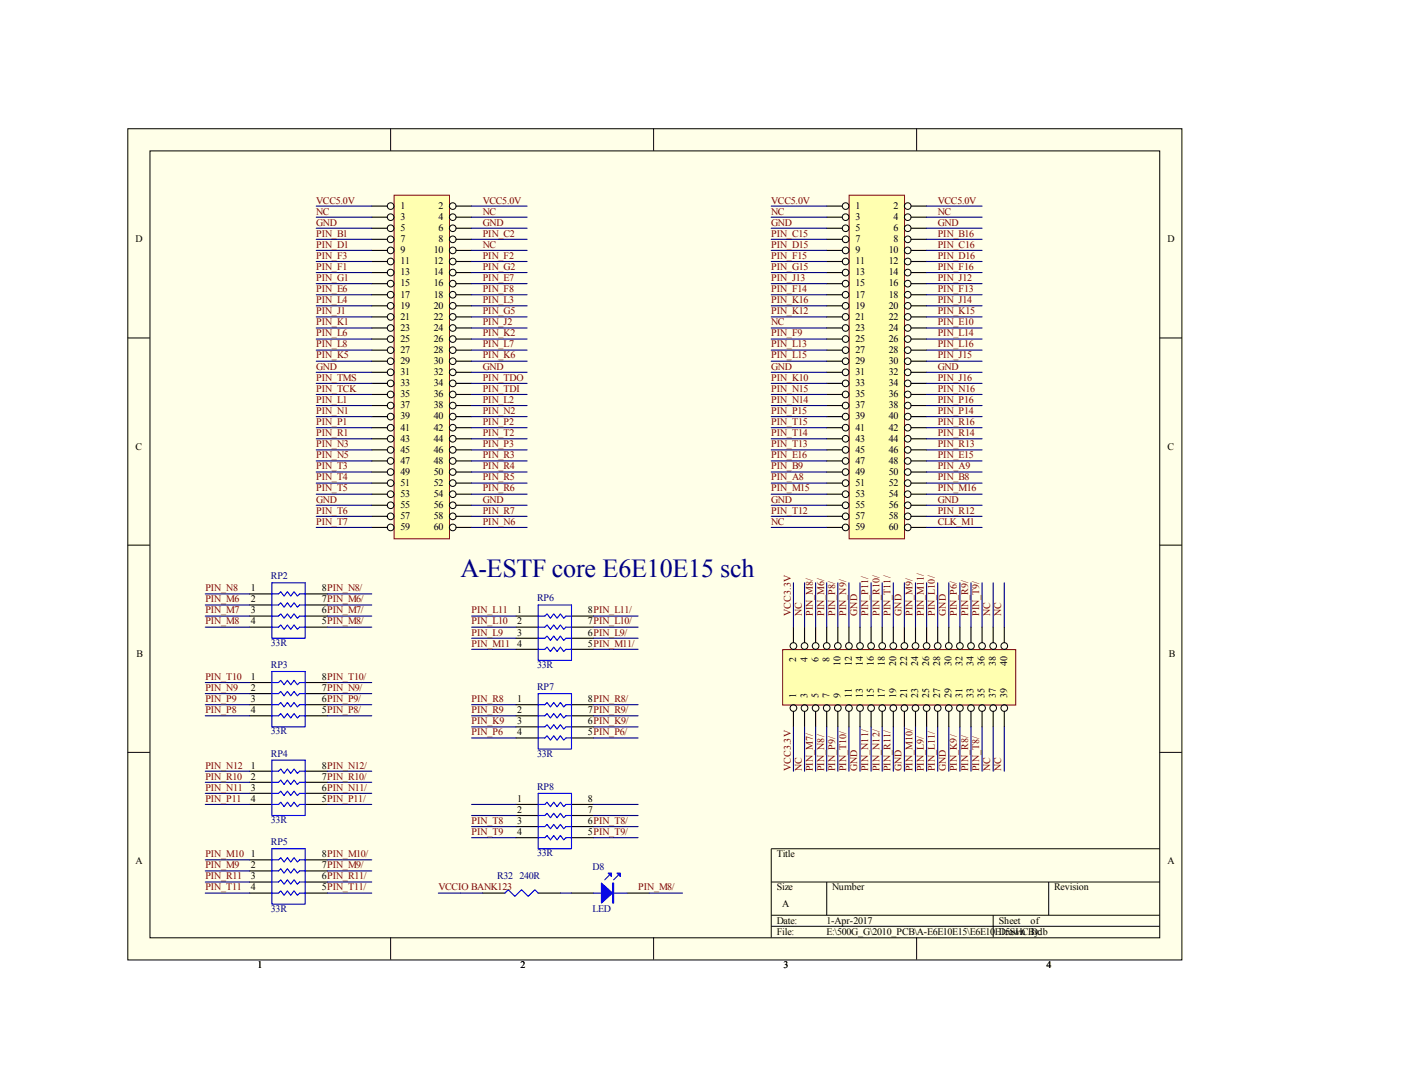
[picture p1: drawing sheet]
<svg xmlns="http://www.w3.org/2000/svg" width="279mm" height="216mm" viewBox="0 0 279 216" stroke-linecap="round" stroke-linejoin="round" font-family="sans-serif">
<path d="M25.4 25.6h209.5v165.1h-209.5z" fill="#ffffe8"/>
<g fill="none" stroke="#000" stroke-width=".2">
<path d="M25.4 25.6h209.5v165.1h-209.5zM29.8 30h200.7v156.3h-200.7zM77.6 25.5v4.4M129.9 25.5v4.4M182.1 25.5v4.4M25.4 67.1h4.4M230.4 67.1h4.5M25.4 108.3h4.4M230.4 108.3h4.5M25.4 149.4h4.4M230.4 149.4h4.5M153.3 175.2h77.1"/>
<path d="M164.3 175.2v6.6M208.4 175.2v6.6M230.4 168.6h-77.1v17.6M77.6 186.2v4.4M129.9 186.2v4.4M153.3 181.8h77.1M153.3 184h77.1M182.1 186.2v4.4M197.4 181.8v4.4"/>
</g>
<path d="M78.4 38.9h10.9v68.1h-10.9z" fill="#ffffb0"/>
<path d="M78.3 38.8h11v68.2h-11z" fill="none" stroke="#800000" stroke-width=".2"/>
<g fill="none" stroke="#000" stroke-width=".2">
<circle cx="77.6" cy="51.9" r=".66"/>
<circle cx="77.6" cy="58.5" r=".66"/>
<circle cx="77.6" cy="54.1" r=".66"/>
<circle cx="77.6" cy="56.3" r=".66"/>
<circle cx="77.6" cy="49.7" r=".66"/>
<circle cx="77.6" cy="45.3" r=".66"/>
<circle cx="77.6" cy="43.1" r=".66"/>
<circle cx="77.6" cy="47.5" r=".66"/>
<circle cx="77.6" cy="40.9" r=".66"/>
<circle cx="90" cy="58.5" r=".66"/>
<circle cx="90" cy="51.9" r=".66"/>
<circle cx="90" cy="54.1" r=".66"/>
<circle cx="90" cy="56.3" r=".66"/>
<circle cx="90" cy="49.7" r=".66"/>
<circle cx="90" cy="45.3" r=".66"/>
<circle cx="90" cy="43.1" r=".66"/>
<circle cx="90" cy="47.5" r=".66"/>
<circle cx="90" cy="40.9" r=".66"/>
<circle cx="77.6" cy="76.1" r=".66"/>
<circle cx="77.6" cy="60.7" r=".66"/>
<circle cx="77.6" cy="78.3" r=".66"/>
<circle cx="77.6" cy="73.9" r=".66"/>
<circle cx="77.6" cy="69.5" r=".66"/>
<circle cx="77.6" cy="62.9" r=".66"/>
<circle cx="77.6" cy="67.3" r=".66"/>
<circle cx="77.6" cy="71.7" r=".66"/>
<circle cx="77.6" cy="65.1" r=".66"/>
<circle cx="90" cy="76.1" r=".66"/>
<circle cx="90" cy="78.3" r=".66"/>
<circle cx="90" cy="60.7" r=".66"/>
<circle cx="90" cy="73.9" r=".66"/>
<circle cx="90" cy="69.5" r=".66"/>
<circle cx="90" cy="62.9" r=".66"/>
<circle cx="90" cy="67.3" r=".66"/>
<circle cx="90" cy="71.7" r=".66"/>
<circle cx="90" cy="65.1" r=".66"/>
<circle cx="77.6" cy="82.8" r=".66"/>
<circle cx="77.6" cy="96" r=".66"/>
<circle cx="77.6" cy="98.2" r=".66"/>
<circle cx="77.6" cy="80.5" r=".66"/>
<circle cx="77.6" cy="93.8" r=".66"/>
<circle cx="77.6" cy="87.2" r=".66"/>
<circle cx="77.6" cy="85" r=".66"/>
<circle cx="77.6" cy="91.6" r=".66"/>
<circle cx="77.6" cy="89.4" r=".66"/>
<circle cx="90" cy="82.8" r=".66"/>
<circle cx="90" cy="96" r=".66"/>
<circle cx="90" cy="98.2" r=".66"/>
<circle cx="90" cy="80.5" r=".66"/>
<circle cx="90" cy="93.8" r=".66"/>
<circle cx="90" cy="87.2" r=".66"/>
<circle cx="90" cy="85" r=".66"/>
<circle cx="90" cy="91.6" r=".66"/>
<circle cx="90" cy="89.4" r=".66"/>
<circle cx="77.6" cy="102.6" r=".66"/>
<circle cx="77.6" cy="100.4" r=".66"/>
<circle cx="77.6" cy="104.8" r=".66"/>
<circle cx="90" cy="102.6" r=".66"/>
<circle cx="90" cy="100.4" r=".66"/>
<circle cx="90" cy="104.8" r=".66"/>
</g>
<g fill="none" stroke="#000" stroke-width=".22">
<path d="M73.9 40.9h3.1M73.9 43.1h3.1M73.9 45.3h3.1M73.9 47.5h3.1M73.9 49.7h3.1M73.9 51.9h3.1M73.9 54.1h3.1M73.9 56.3h3.1M73.9 58.5h3.1M90.6 40.9h3.1M90.6 43.1h3.1M90.6 45.3h3.1"/>
<path d="M90.6 47.5h3.1M90.6 49.7h3.1M90.6 51.9h3.1M90.6 54.1h3.1M90.6 56.3h3.1M90.6 58.5h3.1M73.9 60.7h3.1M73.9 62.9h3.1M73.9 65.1h3.1M73.9 67.3h3.1M73.9 69.5h3.1M73.9 71.7h3.1"/>
<path d="M73.9 73.9h3.1M73.9 76.1h3.1M73.9 78.3h3.1M90.6 60.7h3.1M90.6 62.9h3.1M90.6 65.1h3.1M90.6 67.3h3.1M90.6 69.5h3.1M90.6 71.7h3.1M90.6 73.9h3.1M90.6 76.1h3.1M90.6 78.3h3.1"/>
<path d="M73.9 80.5h3.1M73.9 82.8h3.1M73.9 85h3.1M73.9 87.2h3.1M73.9 89.4h3.1M73.9 91.6h3.1M73.9 93.8h3.1M73.9 96h3.1M73.9 98.2h3.1M90.6 80.5h3.1M90.6 82.8h3.1M90.6 85h3.1"/>
<path d="M90.6 87.2h3.1M90.6 89.4h3.1M90.6 91.6h3.1M90.6 93.8h3.1M90.6 96h3.1M90.6 98.2h3.1M73.9 100.4h3.1M73.9 102.6h3.1M73.9 104.8h3.1M90.6 100.4h3.1M90.6 102.6h3.1M90.6 104.8h3.1"/>
</g>
<path d="M168.8 38.9h10.9v68.1h-10.9z" fill="#ffffb0"/>
<path d="M168.7 38.8h11v68.2h-11z" fill="none" stroke="#800000" stroke-width=".2"/>
<g fill="none" stroke="#000" stroke-width=".2">
<circle cx="168" cy="58.5" r=".66"/>
<circle cx="168" cy="54.1" r=".66"/>
<circle cx="168" cy="51.9" r=".66"/>
<circle cx="168" cy="56.3" r=".66"/>
<circle cx="168" cy="49.7" r=".66"/>
<circle cx="168" cy="45.3" r=".66"/>
<circle cx="168" cy="43.1" r=".66"/>
<circle cx="168" cy="40.9" r=".66"/>
<circle cx="168" cy="47.5" r=".66"/>
<circle cx="180.4" cy="51.9" r=".66"/>
<circle cx="180.4" cy="54.1" r=".66"/>
<circle cx="180.4" cy="58.5" r=".66"/>
<circle cx="180.4" cy="56.3" r=".66"/>
<circle cx="180.4" cy="49.7" r=".66"/>
<circle cx="180.4" cy="45.3" r=".66"/>
<circle cx="180.4" cy="43.1" r=".66"/>
<circle cx="180.4" cy="47.5" r=".66"/>
<circle cx="180.4" cy="40.9" r=".66"/>
<circle cx="168" cy="60.7" r=".66"/>
<circle cx="168" cy="78.3" r=".66"/>
<circle cx="168" cy="76.1" r=".66"/>
<circle cx="168" cy="73.9" r=".66"/>
<circle cx="168" cy="69.5" r=".66"/>
<circle cx="168" cy="62.9" r=".66"/>
<circle cx="168" cy="67.3" r=".66"/>
<circle cx="168" cy="71.7" r=".66"/>
<circle cx="168" cy="65.1" r=".66"/>
<circle cx="180.4" cy="76.1" r=".66"/>
<circle cx="180.4" cy="60.7" r=".66"/>
<circle cx="180.4" cy="78.3" r=".66"/>
<circle cx="180.4" cy="73.9" r=".66"/>
<circle cx="180.4" cy="69.5" r=".66"/>
<circle cx="180.4" cy="62.9" r=".66"/>
<circle cx="180.4" cy="67.3" r=".66"/>
<circle cx="180.4" cy="65.1" r=".66"/>
<circle cx="180.4" cy="71.7" r=".66"/>
<circle cx="168" cy="96" r=".66"/>
<circle cx="168" cy="82.8" r=".66"/>
<circle cx="168" cy="80.5" r=".66"/>
<circle cx="168" cy="98.2" r=".66"/>
<circle cx="168" cy="93.8" r=".66"/>
<circle cx="168" cy="87.2" r=".66"/>
<circle cx="168" cy="85" r=".66"/>
<circle cx="168" cy="91.6" r=".66"/>
<circle cx="168" cy="89.4" r=".66"/>
<circle cx="180.4" cy="96" r=".66"/>
<circle cx="180.4" cy="82.8" r=".66"/>
<circle cx="180.4" cy="80.5" r=".66"/>
<circle cx="180.4" cy="98.2" r=".66"/>
<circle cx="180.4" cy="93.8" r=".66"/>
<circle cx="180.4" cy="87.2" r=".66"/>
<circle cx="180.4" cy="85" r=".66"/>
<circle cx="180.4" cy="91.6" r=".66"/>
<circle cx="180.4" cy="89.4" r=".66"/>
<circle cx="168" cy="102.6" r=".66"/>
<circle cx="168" cy="100.4" r=".66"/>
<circle cx="168" cy="104.8" r=".66"/>
<circle cx="180.4" cy="102.6" r=".66"/>
<circle cx="180.4" cy="100.4" r=".66"/>
<circle cx="180.4" cy="104.8" r=".66"/>
</g>
<g fill="none" stroke="#000" stroke-width=".22">
<path d="M164.3 40.9h3.1M164.3 43.1h3.1M164.3 45.3h3.1M164.3 47.5h3.1M164.3 49.7h3.1M164.3 51.9h3.1M164.3 54.1h3.1M164.3 56.3h3.1M164.3 58.5h3.1M181 40.9h3.1M181 43.1h3.1M181 45.3h3.1"/>
<path d="M181 47.5h3.1M181 49.7h3.1M181 51.9h3.1M181 54.1h3.1M181 56.3h3.1M181 58.5h3.1M164.3 60.7h3.1M164.3 62.9h3.1M164.3 65.1h3.1M164.3 67.3h3.1M164.3 69.5h3.1M164.3 71.7h3.1"/>
<path d="M164.3 73.9h3.1M164.3 76.1h3.1M164.3 78.3h3.1M181 60.7h3.1M181 62.9h3.1M181 65.1h3.1M181 67.3h3.1M181 69.5h3.1M181 71.7h3.1M181 73.9h3.1M181 76.1h3.1M181 78.3h3.1"/>
<path d="M164.3 80.5h3.1M164.3 82.8h3.1M164.3 85h3.1M164.3 87.2h3.1M164.3 89.4h3.1M164.3 91.6h3.1M164.3 93.8h3.1M164.3 96h3.1M164.3 98.2h3.1M181 80.5h3.1M181 82.8h3.1M181 85h3.1"/>
<path d="M181 87.2h3.1M181 89.4h3.1M181 91.6h3.1M181 93.8h3.1M181 96h3.1M181 98.2h3.1M164.3 100.4h3.1M164.3 102.6h3.1M164.3 104.8h3.1M181 100.4h3.1M181 102.6h3.1M181 104.8h3.1"/>
</g>
<path d="M155.6 129.1h46.2v10.9h-46.2z" fill="#ffffb0"/>
<path d="M155.5 129h46.3v11h-46.3z" fill="none" stroke="#800000" stroke-width=".2"/>
<g fill="none" stroke="#000" stroke-width=".2">
<circle cx="157.7" cy="128.3" r=".66"/>
<circle cx="159.9" cy="128.3" r=".66"/>
<circle cx="162.1" cy="128.3" r=".66"/>
<circle cx="164.3" cy="128.3" r=".66"/>
<circle cx="166.5" cy="128.3" r=".66"/>
<circle cx="168.7" cy="128.3" r=".66"/>
<circle cx="170.9" cy="128.3" r=".66"/>
<circle cx="173.1" cy="128.3" r=".66"/>
<circle cx="175.3" cy="128.3" r=".66"/>
<circle cx="177.5" cy="128.3" r=".66"/>
<circle cx="179.7" cy="128.3" r=".66"/>
<circle cx="181.9" cy="128.3" r=".66"/>
<circle cx="184.1" cy="128.3" r=".66"/>
<circle cx="186.3" cy="128.3" r=".66"/>
<circle cx="188.5" cy="128.3" r=".66"/>
<circle cx="190.7" cy="128.3" r=".66"/>
<circle cx="193" cy="128.3" r=".66"/>
<circle cx="195.2" cy="128.3" r=".66"/>
<circle cx="197.4" cy="128.3" r=".66"/>
<circle cx="199.6" cy="128.3" r=".66"/>
<circle cx="157.7" cy="140.6" r=".66"/>
<circle cx="159.9" cy="140.6" r=".66"/>
<circle cx="162.1" cy="140.6" r=".66"/>
<circle cx="164.3" cy="140.6" r=".66"/>
<circle cx="166.5" cy="140.6" r=".66"/>
<circle cx="168.7" cy="140.6" r=".66"/>
<circle cx="170.9" cy="140.6" r=".66"/>
<circle cx="173.1" cy="140.6" r=".66"/>
<circle cx="175.3" cy="140.6" r=".66"/>
<circle cx="177.5" cy="140.6" r=".66"/>
<circle cx="179.7" cy="140.6" r=".66"/>
<circle cx="181.9" cy="140.6" r=".66"/>
<circle cx="184.1" cy="140.6" r=".66"/>
<circle cx="186.3" cy="140.6" r=".66"/>
<circle cx="188.5" cy="140.6" r=".66"/>
<circle cx="190.7" cy="140.6" r=".66"/>
<circle cx="193" cy="140.6" r=".66"/>
<circle cx="195.2" cy="140.6" r=".66"/>
<circle cx="197.4" cy="140.6" r=".66"/>
<circle cx="199.6" cy="140.6" r=".66"/>
</g>
<g fill="none" stroke="#000" stroke-width=".22">
<path d="M49.6 118h4.4M60.6 118h4.5M49.6 120.2h4.4M49.6 122.4h4.4M49.6 124.6h4.4M49.6 135.6h4.4M49.6 137.8h4.4M49.6 140h4.4M60.6 120.2h4.5M60.6 122.4h4.5M60.6 124.6h4.5M60.6 135.6h4.5"/>
<path d="M60.6 137.8h4.5M60.6 140h4.5M102.5 122.4h4.4M102.5 124.6h4.4M102.5 140h4.4M102.5 126.8h4.4M102.5 129h4.4M113.6 122.4h4.4M113.6 124.6h4.4M113.6 140h4.4M113.6 126.8h4.4M113.6 129h4.4"/>
<path d="M157.7 124.6v3M159.9 124.6v3M162.1 124.6v3M164.3 124.6v3M166.5 124.6v3M168.7 124.6v3M170.9 124.6v3M173.1 124.6v3M175.3 124.6v3M177.5 124.6v3M179.7 124.6v3M181.9 124.6v3"/>
<path d="M184.1 124.6v3M186.3 124.6v3M188.5 124.6v3M190.7 124.6v3M193 124.6v3M195.2 124.6v3M197.4 124.6v3M199.6 124.6v3M49.6 142.2h4.4M49.6 153.2h4.4M49.6 155.4h4.4M49.6 157.6h4.4"/>
<path d="M49.6 159.8h4.4M60.6 142.2h4.5M60.6 153.2h4.5M60.6 155.4h4.5M60.6 157.6h4.5M60.6 159.8h4.5M102.5 142.2h4.4M102.5 159.8h4.4M102.5 144.4h4.4M102.5 146.6h4.4M113.6 142.2h4.4M113.6 159.8h4.4"/>
<path d="M113.6 144.4h4.4M113.6 146.6h4.4M157.7 141.3v3.1M159.9 141.3v3.1M162.1 141.3v3.1M164.3 141.3v3.1M166.5 141.3v3.1M168.7 141.3v3.1M170.9 141.3v3.1M173.1 141.3v3.1M175.3 141.3v3.1M177.5 141.3v3.1"/>
<path d="M179.7 141.3v3.1M181.9 141.3v3.1M184.1 141.3v3.1M186.3 141.3v3.1M188.5 141.3v3.1M190.7 141.3v3.1M193 141.3v3.1M195.2 141.3v3.1M197.4 141.3v3.1M199.6 141.3v3.1M49.6 170.8h4.4M49.6 173h4.4"/>
<path d="M49.6 175.2h4.4M49.6 177.4h4.4M60.6 170.8h4.5M60.6 173h4.5M60.6 175.2h4.5M60.6 177.4h4.5M95.9 177.4h4.4M102.5 162h4.4M102.5 164.2h4.4M102.5 166.4h4.4M106.9 177.4h4.5M113.6 177.4h4.4"/>
<path d="M113.6 162h4.4M113.6 164.2h4.4M113.6 166.4h4.4M124.6 177.4h4.4"/>
</g>
<g fill="none" stroke="#000080" stroke-width=".22">
<path d="M62.8 40.9h11.1M62.8 43.1h11.1M62.8 45.3h11.1M62.8 47.5h11.1M62.8 49.7h11.1M62.8 51.9h11.1M62.8 54.1h11.1M62.8 56.3h11.1M62.8 58.5h11.1M93.7 40.9h11M93.7 43.1h11M93.7 45.3h11"/>
<path d="M93.7 47.5h11M93.7 49.7h11M93.7 51.9h11M93.7 54.1h11M93.7 56.3h11M93.7 58.5h11M153.3 40.9h11M153.3 43.1h11M153.3 45.3h11M153.3 47.5h11M153.3 49.7h11M153.3 51.9h11"/>
<path d="M153.3 54.1h11M153.3 56.3h11M153.3 58.5h11M184.1 40.9h11.1M184.1 43.1h11.1M184.1 45.3h11.1M184.1 47.5h11.1M184.1 49.7h11.1M184.1 51.9h11.1M184.1 54.1h11.1M184.1 56.3h11.1M184.1 58.5h11.1"/>
<path d="M62.8 60.7h11.1M62.8 62.9h11.1M62.8 65.1h11.1M62.8 67.3h11.1M62.8 69.5h11.1M62.8 71.7h11.1M62.8 73.9h11.1M62.8 76.1h11.1M62.8 78.3h11.1M93.7 60.7h11M93.7 62.9h11M93.7 65.1h11"/>
<path d="M93.7 67.3h11M93.7 69.5h11M93.7 71.7h11M93.7 73.9h11M93.7 76.1h11M93.7 78.3h11M153.3 60.7h11M153.3 62.9h11M153.3 65.1h11M153.3 67.3h11M153.3 69.5h11M153.3 71.7h11"/>
<path d="M153.3 73.9h11M153.3 76.1h11M153.3 78.3h11M184.1 60.7h11.1M184.1 62.9h11.1M184.1 65.1h11.1M184.1 67.3h11.1M184.1 69.5h11.1M184.1 71.7h11.1M184.1 73.9h11.1M184.1 76.1h11.1M184.1 78.3h11.1"/>
<path d="M62.8 80.5h11.1M62.8 82.8h11.1M62.8 85h11.1M62.8 87.2h11.1M62.8 89.4h11.1M62.8 91.6h11.1M62.8 93.8h11.1M62.8 96h11.1M62.8 98.2h11.1M93.7 80.5h11M93.7 82.8h11M93.7 85h11"/>
<path d="M93.7 87.2h11M93.7 89.4h11M93.7 91.6h11M93.7 93.8h11M93.7 96h11M93.7 98.2h11M153.3 80.5h11M153.3 82.8h11M153.3 85h11M153.3 87.2h11M153.3 89.4h11M153.3 91.6h11"/>
<path d="M153.3 93.8h11M153.3 96h11M153.3 98.2h11M184.1 80.5h11.1M184.1 82.8h11.1M184.1 85h11.1M184.1 87.2h11.1M184.1 89.4h11.1M184.1 91.6h11.1M184.1 93.8h11.1M184.1 96h11.1M184.1 98.2h11.1"/>
<path d="M40.8 118h8.8M62.8 100.4h11.1M62.8 102.6h11.1M62.8 104.8h11.1M65.1 118h8.8M93.7 100.4h11M93.7 102.6h11M93.7 104.8h11M153.3 100.4h11M153.3 102.6h11M153.3 104.8h11M157.7 115.8v8.8"/>
<path d="M159.9 115.8v8.8M162.1 115.8v8.8M164.3 115.8v8.8M166.5 115.8v8.8M168.7 115.8v8.8M170.9 115.8v8.8M173.1 115.8v8.8M175.3 115.8v8.8M177.5 115.8v8.8M179.7 115.8v8.8M181.9 115.8v8.8M184.1 100.4h11.1"/>
<path d="M184.1 102.6h11.1M184.1 104.8h11.1M184.1 115.8v8.8M186.3 115.8v8.8M188.5 115.8v8.8M190.7 115.8v8.8M193 115.8v8.8M195.2 115.8v8.8M197.4 115.8v8.8M199.6 115.8v8.8M40.8 120.2h8.8M40.8 122.4h8.8"/>
<path d="M40.8 124.6h8.8M40.8 140h8.8M40.8 135.6h8.8M40.8 137.8h8.8M65.1 120.2h8.8M65.1 122.4h8.8M65.1 124.6h8.8M65.1 140h8.8M65.1 135.6h8.8M65.1 137.8h8.8M93.7 122.4h8.8M93.7 124.6h8.8"/>
<path d="M93.7 140h8.8M93.7 126.8h8.8M93.7 129h8.8M118 122.4h8.8M118 124.6h8.8M118 140h8.8M118 126.8h8.8M118 129h8.8M40.8 153.2h8.8M40.8 155.4h8.8M40.8 157.6h8.8M40.8 159.8h8.8"/>
<path d="M40.8 142.2h8.8M65.1 153.2h8.8M65.1 155.4h8.8M65.1 157.6h8.8M65.1 159.8h8.8M65.1 142.2h8.8M93.7 159.8h8.8M93.7 142.2h8.8M93.7 144.4h8.8M93.7 146.6h8.8M118 159.8h8.8M118 142.2h8.8"/>
<path d="M118 144.4h8.8M118 146.6h8.8M157.7 144.4v8.8M159.9 144.4v8.8M162.1 144.4v8.8M164.3 144.4v8.8M166.5 144.4v8.8M168.7 144.4v8.8M170.9 144.4v8.8M173.1 144.4v8.8M175.3 144.4v8.8M177.5 144.4v8.8"/>
<path d="M179.7 144.4v8.8M181.9 144.4v8.8M184.1 144.4v8.8M186.3 144.4v8.8M188.5 144.4v8.8M190.7 144.4v8.8M193 144.4v8.8M195.2 144.4v8.8M197.4 144.4v8.8M199.6 144.4v8.8M40.8 170.8h8.8M40.8 173h8.8"/>
<path d="M40.8 175.2h8.8M40.8 177.4h8.8M65.1 170.8h8.8M65.1 173h8.8M65.1 175.2h8.8M65.1 177.4h8.8M87.1 177.4h8.8M93.7 162h8.8M93.7 164.2h8.8M93.7 166.4h8.8M111.4 177.4h2.2M118 162h8.8"/>
<path d="M118 164.2h8.8M118 166.4h8.8M129 177.4h6.6"/>
</g>
<g fill="none" stroke="#00f" stroke-width=".22">
<path d="M54 118h1.4l.4-.5 .7 .9 .6-.9 .7 .9 .6-.9 .7 .9 .4-.4h1.1M54 115.8h6.6v11h-6.6zM54 120.2h1.4l.4-.5 .7 .9 .6-.9 .7 .9 .6-.9 .7 .9 .4-.4h1.1M54 122.4h1.4l.4-.5 .7 .9 .6-.9 .7 .9 .6-.9 .7 .9 .4-.4h1.1M54 124.6h1.4l.4-.5 .7 .9 .6-.9 .7 .9 .6-.9 .7 .9 .4-.4h1.1M54 135.6h1.4l.4-.5 .7 .9 .6-.9 .7 .9 .6-.9 .7 .9 .4-.4h1.1M54 137.8h1.4l.4-.5 .7 .9 .6-.9 .7 .9 .6-.9 .7 .9 .4-.4h1.1M54 140h1.4l.4-.5 .7 .9 .6-.9 .7 .9 .6-.9 .7 .9 .4-.4h1.1M54 133.4h6.6v11h-6.6zM106.9 122.4h1.4l.4-.5 .7 .9 .6-.9 .7 .9 .7-.9 .6 .9 .5-.4h1.1M106.9 124.6h1.4l.4-.5 .7 .9 .6-.9 .7 .9 .7-.9 .6 .9 .5-.4h1.1M106.9 126.8h1.4l.4-.5 .7 .9 .6-.9 .7 .9 .7-.9 .6 .9 .5-.4h1.1"/>
<path d="M106.9 129h1.4l.4-.5 .7 .9 .6-.9 .7 .9 .7-.9 .6 .9 .5-.4h1.1M106.9 120.2h6.7v11h-6.7zM106.9 140h1.4l.4-.5 .7 .9 .6-.9 .7 .9 .7-.9 .6 .9 .5-.4h1.1M106.9 137.8h6.7v11h-6.7zM54 142.2h1.4l.4-.5 .7 .9 .6-.9 .7 .9 .6-.9 .7 .9 .4-.4h1.1M54 153.2h1.4l.4-.5 .7 .9 .6-.9 .7 .9 .6-.9 .7 .9 .4-.4h1.1M54 155.4h1.4l.4-.5 .7 .9 .6-.9 .7 .9 .6-.9 .7 .9 .4-.4h1.1M54 157.6h1.4l.4-.5 .7 .9 .6-.9 .7 .9 .6-.9 .7 .9 .4-.4h1.1M54 159.8h1.4l.4-.5 .7 .9 .6-.9 .7 .9 .6-.9 .7 .9 .4-.4h1.1M54 151h6.6v11h-6.6zM106.9 159.8h1.4l.4-.5 .7 .9 .6-.9 .7 .9 .7-.9 .6 .9 .5-.4h1.1M106.9 157.6h6.7v11h-6.7z"/>
<path d="M106.9 142.2h1.4l.4-.5 .7 .9 .6-.9 .7 .9 .7-.9 .6 .9 .5-.4h1.1M106.9 144.4h1.4l.4-.5 .7 .9 .6-.9 .7 .9 .7-.9 .6 .9 .5-.4h1.1M106.9 146.6h1.4l.4-.5 .7 .9 .6-.9 .7 .9 .7-.9 .6 .9 .5-.4h1.1M54 170.8h1.4l.4-.5 .7 .9 .6-.9 .7 .9 .6-.9 .7 .9 .4-.4h1.1M54 173h1.4l.4-.5 .7 .9 .6-.9 .7 .9 .6-.9 .7 .9 .4-.4h1.1M54 175.2h1.4l.4-.5 .7 .9 .6-.9 .7 .9 .6-.9 .7 .9 .4-.4h1.1M54 177.4h1.4l.4-.5 .7 .9 .6-.9 .7 .9 .6-.9 .7 .9 .4-.4h1.1M54 168.6h6.6v11h-6.6zM100.3 177.4l.7-.7 1.3 1.3 1.3-1.3 1.4 1.3 1.3-1.3 .6 .7M106.9 162h1.4l.4-.5 .7 .9 .6-.9 .7 .9 .7-.9 .6 .9 .5-.4h1.1M106.9 164.2h1.4l.4-.5 .7 .9 .6-.9 .7 .9 .7-.9 .6 .9 .5-.4h1.1M106.9 166.4h1.4l.4-.5 .7 .9 .6-.9 .7 .9 .7-.9 .6 .9 .5-.4h1.1"/>
<path d="M118 177.4h6.6M121.1 173.9l-.9 .8M122.8 173.9l-.9 .8"/>
</g>
<g fill="#00f" stroke="#00f" stroke-width=".22">
<path d="M119.5 175.4l2.2 2-2.2 2z"/>
<path d="M122.6 173.4h.7v.7z"/>
<path d="M120.8 173.4h.7v.7z"/>
<path d="M121.7 175.4h.2v4h-.2z" fill-rule="evenodd"/>
</g>
<text font-size="5.2" fill="#000080" x="91.5" y="114.6">A-ESTF core E6E10E15 sch</text>
<g font-size="2" fill="#800000">
<text x="62.8" y="40.5">VCC5.0V</text>
<text x="95.9" y="40.5">VCC5.0V</text>
<text x="153.2" y="40.5">VCC5.0V</text>
<text x="186.4" y="40.5">VCC5.0V</text>
<text x="62.8" y="42.7">NC</text>
<text x="62.8" y="44.9">GND</text>
<text x="62.8" y="47">PIN_B1</text>
<text x="95.9" y="42.7">NC</text>
<text x="95.9" y="44.9">GND</text>
<text x="95.9" y="47">PIN_C2</text>
<text x="153.2" y="42.7">NC</text>
<text x="153.2" y="44.9">GND</text>
<text x="153.2" y="47">PIN_C15</text>
<text x="186.4" y="42.7">NC</text>
<text x="186.4" y="44.9">GND</text>
<text x="186.4" y="47">PIN_B16</text>
<text x="62.8" y="49.2">PIN_D1</text>
<text x="62.8" y="51.4">PIN_F3</text>
<text x="62.8" y="53.6">PIN_F1</text>
<text x="95.9" y="49.2">NC</text>
<text x="95.9" y="51.4">PIN_F2</text>
<text x="95.9" y="53.6">PIN_G2</text>
<text x="153.2" y="49.2">PIN_D15</text>
<text x="153.2" y="51.4">PIN_F15</text>
<text x="153.2" y="53.6">PIN_G15</text>
<text x="186.4" y="49.2">PIN_C16</text>
<text x="186.4" y="51.4">PIN_D16</text>
<text x="186.4" y="53.6">PIN_F16</text>
<text x="62.8" y="55.8">PIN_G1</text>
<text x="62.8" y="58">PIN_E6</text>
<text x="95.9" y="55.8">PIN_E7</text>
<text x="95.9" y="58">PIN_F8</text>
<text x="153.2" y="55.8">PIN_J13</text>
<text x="153.2" y="58">PIN_F14</text>
<text x="186.4" y="55.8">PIN_J12</text>
<text x="186.4" y="58">PIN_F13</text>
<text x="62.8" y="60.2">PIN_L4</text>
<text x="62.8" y="62.4">PIN_J1</text>
<text x="62.8" y="64.6">PIN_K1</text>
<text x="95.9" y="60.2">PIN_L3</text>
<text x="95.9" y="62.4">PIN_G5</text>
<text x="95.9" y="64.6">PIN_J2</text>
<text x="153.2" y="60.2">PIN_K16</text>
<text x="153.2" y="62.4">PIN_K12</text>
<text x="153.2" y="64.6">NC</text>
<text x="186.4" y="60.2">PIN_J14</text>
<text x="186.4" y="62.4">PIN_K15</text>
<text x="186.4" y="64.6">PIN_E10</text>
<text x="62.8" y="66.8">PIN_L6</text>
<text x="62.8" y="69">PIN_L8</text>
<text x="62.8" y="71.2">PIN_K5</text>
<text x="95.9" y="66.8">PIN_K2</text>
<text x="95.9" y="69">PIN_L7</text>
<text x="95.9" y="71.2">PIN_K6</text>
<text x="153.2" y="66.8">PIN_F9</text>
<text x="153.2" y="69">PIN_L13</text>
<text x="153.2" y="71.2">PIN_L15</text>
<text x="186.4" y="66.8">PIN_L14</text>
<text x="186.4" y="69">PIN_L16</text>
<text x="186.4" y="71.2">PIN_J15</text>
<text x="62.8" y="73.4">GND</text>
<text x="62.8" y="75.6">PIN_TMS</text>
<text x="62.8" y="77.8">PIN_TCK</text>
<text x="95.9" y="73.4">GND</text>
<text x="95.9" y="75.6">PIN_TDO</text>
<text x="95.9" y="77.8">PIN_TDI</text>
<text x="153.2" y="73.4">GND</text>
<text x="153.2" y="75.6">PIN_K10</text>
<text x="153.2" y="77.8">PIN_N15</text>
<text x="186.4" y="73.4">GND</text>
<text x="186.4" y="75.6">PIN_J16</text>
<text x="186.4" y="77.8">PIN_N16</text>
<text x="62.8" y="80">PIN_L1</text>
<text x="62.8" y="82.2">PIN_N1</text>
<text x="95.9" y="80">PIN_L2</text>
<text x="95.9" y="82.2">PIN_N2</text>
<text x="153.2" y="80">PIN_N14</text>
<text x="153.2" y="82.2">PIN_P15</text>
<text x="186.4" y="80">PIN_P16</text>
<text x="186.4" y="82.2">PIN_P14</text>
<text x="62.8" y="84.4">PIN_P1</text>
<text x="62.8" y="86.6">PIN_R1</text>
<text x="62.8" y="88.8">PIN_N3</text>
<text x="95.9" y="84.4">PIN_P2</text>
<text x="95.9" y="86.6">PIN_T2</text>
<text x="95.9" y="88.8">PIN_P3</text>
<text x="153.2" y="84.4">PIN_T15</text>
<text x="153.2" y="86.6">PIN_T14</text>
<text x="153.2" y="88.8">PIN_T13</text>
<text x="186.4" y="84.4">PIN_R16</text>
<text x="186.4" y="86.6">PIN_R14</text>
<text x="186.4" y="88.8">PIN_R13</text>
<text x="62.8" y="91">PIN_N5</text>
<text x="62.8" y="93.2">PIN_T3</text>
<text x="62.8" y="95.4">PIN_T4</text>
<text x="95.9" y="91">PIN_R3</text>
<text x="95.9" y="93.2">PIN_R4</text>
<text x="95.9" y="95.4">PIN_R5</text>
<text x="153.2" y="91">PIN_E16</text>
<text x="153.2" y="93.2">PIN_B9</text>
<text x="153.2" y="95.4">PIN_A8</text>
<text x="186.4" y="91">PIN_E15</text>
<text x="186.4" y="93.2">PIN_A9</text>
<text x="186.4" y="95.4">PIN_B8</text>
<text x="62.8" y="97.6">PIN_T5</text>
<text x="62.8" y="99.8">GND</text>
<text x="95.9" y="97.6">PIN_R6</text>
<text x="95.9" y="99.8">GND</text>
<text x="153.2" y="97.6">PIN_M15</text>
<text x="153.2" y="99.8">GND</text>
<text x="186.4" y="97.6">PIN_M16</text>
<text x="186.4" y="99.8">GND</text>
<text x="62.8" y="102">PIN_T6</text>
<text x="62.8" y="104.2">PIN_T7</text>
<text x="95.9" y="102">PIN_R7</text>
<text x="95.9" y="104.2">PIN_N6</text>
<text x="153.2" y="102">PIN_T12</text>
<text x="153.2" y="104.2">NC</text>
<text x="186.4" y="102">PIN_R12</text>
<text x="186.4" y="104.2">CLK_M1</text>
<text x="40.8" y="119.6">PIN_M6</text>
<text x="40.8" y="117.4">PIN_N8</text>
<text x="40.8" y="124">PIN_M8</text>
<text x="40.8" y="121.8">PIN_M7</text>
<text x="93.7" y="124">PIN_L10</text>
<text x="93.7" y="121.8">PIN_L11</text>
<text x="157.1" y="122.3" transform="rotate(-90 157.1 122.3)">VCC3.3V</text>
<text x="159.3" y="122.3" transform="rotate(-90 159.3 122.3)">NC</text>
<text x="161.5" y="122.3" transform="rotate(-90 161.5 122.3)">PIN_M8/</text>
<text x="163.7" y="122.3" transform="rotate(-90 163.7 122.3)">PIN_M6/</text>
<text x="165.9" y="122.3" transform="rotate(-90 165.9 122.3)">PIN_P8/</text>
<text x="168.1" y="122.3" transform="rotate(-90 168.1 122.3)">PIN_N9/</text>
<text x="170.3" y="122.3" transform="rotate(-90 170.3 122.3)">GND</text>
<text x="172.6" y="122.3" transform="rotate(-90 172.6 122.3)">PIN_P11/</text>
<text x="174.8" y="122.3" transform="rotate(-90 174.8 122.3)">PIN_R10/</text>
<text x="177" y="122.3" transform="rotate(-90 177 122.3)">PIN_T11/</text>
<text x="179.2" y="122.3" transform="rotate(-90 179.2 122.3)">GND</text>
<text x="181.4" y="122.3" transform="rotate(-90 181.4 122.3)">PIN_M9/</text>
<text x="183.6" y="122.3" transform="rotate(-90 183.6 122.3)">PIN_M11/</text>
<text x="185.8" y="122.3" transform="rotate(-90 185.8 122.3)">PIN_L10/</text>
<text x="188" y="122.3" transform="rotate(-90 188 122.3)">GND</text>
<text x="190.2" y="122.3" transform="rotate(-90 190.2 122.3)">PIN_P6/</text>
<text x="192.4" y="122.3" transform="rotate(-90 192.4 122.3)">PIN_R9/</text>
<text x="194.6" y="122.3" transform="rotate(-90 194.6 122.3)">PIN_T9/</text>
<text x="196.8" y="122.3" transform="rotate(-90 196.8 122.3)">NC</text>
<text x="199" y="122.3" transform="rotate(-90 199 122.3)">NC</text>
<text x="93.7" y="128.4">PIN_M11</text>
<text x="93.7" y="126.2">PIN_L9</text>
<text x="40.8" y="137.2">PIN_N9</text>
<text x="40.8" y="135">PIN_T10</text>
<text x="40.8" y="139.4">PIN_P9</text>
<text x="40.8" y="141.6">PIN_P8</text>
<text x="93.7" y="143.8">PIN_K9</text>
<text x="93.7" y="141.6">PIN_R9</text>
<text x="93.7" y="139.4">PIN_R8</text>
<text x="93.7" y="146">PIN_P6</text>
<text x="40.8" y="154.9">PIN_R10</text>
<text x="40.8" y="152.7">PIN_N12</text>
<text x="157.1" y="153.2" transform="rotate(-90 157.1 153.2)">VCC3.3V</text>
<text x="159.3" y="153.2" transform="rotate(-90 159.3 153.2)">NC</text>
<text x="161.5" y="153.2" transform="rotate(-90 161.5 153.2)">PIN_M7/</text>
<text x="163.7" y="153.2" transform="rotate(-90 163.7 153.2)">PIN_N8/</text>
<text x="165.9" y="153.2" transform="rotate(-90 165.9 153.2)">PIN_P9/</text>
<text x="168.1" y="153.2" transform="rotate(-90 168.1 153.2)">PIN_T10/</text>
<text x="170.3" y="153.2" transform="rotate(-90 170.3 153.2)">GND</text>
<text x="172.6" y="153.2" transform="rotate(-90 172.6 153.2)">PIN_N11/</text>
<text x="174.8" y="153.2" transform="rotate(-90 174.8 153.2)">PIN_N12/</text>
<text x="177" y="153.2" transform="rotate(-90 177 153.2)">PIN_R11/</text>
<text x="179.2" y="153.2" transform="rotate(-90 179.2 153.2)">GND</text>
<text x="181.4" y="153.2" transform="rotate(-90 181.4 153.2)">PIN_M10/</text>
<text x="183.6" y="153.2" transform="rotate(-90 183.6 153.2)">PIN_L9/</text>
<text x="185.8" y="153.2" transform="rotate(-90 185.8 153.2)">PIN_L11/</text>
<text x="188" y="153.2" transform="rotate(-90 188 153.2)">GND</text>
<text x="190.2" y="153.2" transform="rotate(-90 190.2 153.2)">PIN_K9/</text>
<text x="192.4" y="153.2" transform="rotate(-90 192.4 153.2)">PIN_R8/</text>
<text x="194.6" y="153.2" transform="rotate(-90 194.6 153.2)">PIN_T8/</text>
<text x="196.8" y="153.2" transform="rotate(-90 196.8 153.2)">NC</text>
<text x="199" y="153.2" transform="rotate(-90 199 153.2)">NC</text>
<text x="40.8" y="159.3">PIN_P11</text>
<text x="40.8" y="157.1">PIN_N11</text>
<text x="93.7" y="165.9">PIN_T9</text>
<text x="93.7" y="163.7">PIN_T8</text>
<text x="40.8" y="172.5">PIN_M9</text>
<text x="40.8" y="170.3">PIN_M10</text>
<text x="40.8" y="176.9">PIN_T11</text>
<text x="40.8" y="174.7">PIN_R11</text>
<text x="87.1" y="176.9">VCCIO BANK123</text>
<text x="126.8" y="176.9">PIN_M8/</text>
</g>
<g font-size="2">
<text x="79.6" y="41.6">1</text>
<text x="87.1" y="41.6">2</text>
<text x="170" y="41.6">1</text>
<text x="177.5" y="41.6">2</text>
<text x="79.6" y="43.8">3</text>
<text x="79.6" y="46">5</text>
<text x="87.1" y="43.8">4</text>
<text x="87.1" y="46">6</text>
<text x="170" y="43.8">3</text>
<text x="170" y="46">5</text>
<text x="177.5" y="43.8">4</text>
<text x="177.5" y="46">6</text>
<text x="26.9" y="48.1">D</text>
<text x="79.6" y="48.1">7</text>
<text x="79.6" y="50.3">9</text>
<text x="79.6" y="52.5">11</text>
<text x="86.2" y="50.3">10</text>
<text x="86.2" y="52.5">12</text>
<text x="87.1" y="48.1">8</text>
<text x="170" y="48.1">7</text>
<text x="170" y="50.3">9</text>
<text x="170" y="52.5">11</text>
<text x="176.6" y="50.3">10</text>
<text x="176.6" y="52.5">12</text>
<text x="177.5" y="48.1">8</text>
<text x="232" y="48.1">D</text>
<text x="79.6" y="54.7">13</text>
<text x="79.6" y="56.9">15</text>
<text x="79.6" y="59.1">17</text>
<text x="86.2" y="54.7">14</text>
<text x="86.2" y="56.9">16</text>
<text x="86.2" y="59.1">18</text>
<text x="170" y="54.7">13</text>
<text x="170" y="56.9">15</text>
<text x="170" y="59.1">17</text>
<text x="176.6" y="54.7">14</text>
<text x="176.6" y="56.9">16</text>
<text x="176.6" y="59.1">18</text>
<text x="79.6" y="61.3">19</text>
<text x="79.6" y="63.5">21</text>
<text x="79.6" y="65.7">23</text>
<text x="86.2" y="61.3">20</text>
<text x="86.2" y="63.5">22</text>
<text x="86.2" y="65.7">24</text>
<text x="170" y="61.3">19</text>
<text x="170" y="63.5">21</text>
<text x="170" y="65.7">23</text>
<text x="176.6" y="61.3">20</text>
<text x="176.6" y="63.5">22</text>
<text x="176.6" y="65.7">24</text>
<text x="79.6" y="67.9">25</text>
<text x="79.6" y="70.1">27</text>
<text x="86.2" y="67.9">26</text>
<text x="86.2" y="70.1">28</text>
<text x="170" y="67.9">25</text>
<text x="170" y="70.1">27</text>
<text x="176.6" y="67.9">26</text>
<text x="176.6" y="70.1">28</text>
<text x="79.6" y="72.3">29</text>
<text x="79.6" y="74.5">31</text>
<text x="79.6" y="76.7">33</text>
<text x="86.2" y="72.3">30</text>
<text x="86.2" y="74.5">32</text>
<text x="86.2" y="76.7">34</text>
<text x="170" y="72.3">29</text>
<text x="170" y="74.5">31</text>
<text x="170" y="76.7">33</text>
<text x="176.6" y="72.3">30</text>
<text x="176.6" y="74.5">32</text>
<text x="176.6" y="76.7">34</text>
<text x="79.6" y="78.9">35</text>
<text x="79.6" y="81.1">37</text>
<text x="79.6" y="83.3">39</text>
<text x="86.2" y="78.9">36</text>
<text x="86.2" y="81.1">38</text>
<text x="86.2" y="83.3">40</text>
<text x="170" y="78.9">35</text>
<text x="170" y="81.1">37</text>
<text x="170" y="83.3">39</text>
<text x="176.6" y="78.9">36</text>
<text x="176.6" y="81.1">38</text>
<text x="176.6" y="83.3">40</text>
<text x="26.9" y="89.3">C</text>
<text x="79.6" y="85.5">41</text>
<text x="79.6" y="87.7">43</text>
<text x="79.6" y="89.9">45</text>
<text x="86.2" y="85.5">42</text>
<text x="86.2" y="87.7">44</text>
<text x="86.2" y="89.9">46</text>
<text x="170" y="85.5">41</text>
<text x="170" y="87.7">43</text>
<text x="170" y="89.9">45</text>
<text x="176.6" y="85.5">42</text>
<text x="176.6" y="87.7">44</text>
<text x="176.6" y="89.9">46</text>
<text x="232" y="89.3">C</text>
<text x="79.6" y="92.1">47</text>
<text x="79.6" y="94.3">49</text>
<text x="86.2" y="92.1">48</text>
<text x="86.2" y="94.3">50</text>
<text x="170" y="92.1">47</text>
<text x="170" y="94.3">49</text>
<text x="176.6" y="92.1">48</text>
<text x="176.6" y="94.3">50</text>
<text x="79.6" y="96.5">51</text>
<text x="79.6" y="98.7">53</text>
<text x="79.6" y="100.9">55</text>
<text x="86.2" y="96.5">52</text>
<text x="86.2" y="98.7">54</text>
<text x="86.2" y="100.9">56</text>
<text x="170" y="96.5">51</text>
<text x="170" y="98.7">53</text>
<text x="170" y="100.9">55</text>
<text x="176.6" y="96.5">52</text>
<text x="176.6" y="98.7">54</text>
<text x="176.6" y="100.9">56</text>
<text x="79.6" y="103.1">57</text>
<text x="79.6" y="105.3">59</text>
<text x="86.2" y="103.1">58</text>
<text x="86.2" y="105.3">60</text>
<text x="170" y="103.1">57</text>
<text x="170" y="105.3">59</text>
<text x="176.6" y="103.1">58</text>
<text x="176.6" y="105.3">60</text>
<text x="49.9" y="117.4">1</text>
<text x="49.9" y="119.6">2</text>
<text x="63.9" y="117.4">8PIN_N8/</text>
<text x="63.9" y="119.6">7PIN_M6/</text>
<text x="49.9" y="121.8">3</text>
<text x="49.9" y="124">4</text>
<text x="63.9" y="121.8">6PIN_M7/</text>
<text x="63.9" y="124">5PIN_M8/</text>
<text x="102.8" y="121.8">1</text>
<text x="102.8" y="124">2</text>
<text x="116.8" y="121.8">8PIN_L11/</text>
<text x="116.8" y="124">7PIN_L10/</text>
<text x="27.1" y="130.5">B</text>
<text x="102.8" y="126.2">3</text>
<text x="102.8" y="128.4">4</text>
<text x="116.8" y="126.2">6PIN_L9/</text>
<text x="116.8" y="128.4">5PIN_M11/</text>
<text x="158.2" y="131.4" transform="rotate(-90 158.2 131.4)">2</text>
<text x="160.4" y="131.4" transform="rotate(-90 160.4 131.4)">4</text>
<text x="162.6" y="131.4" transform="rotate(-90 162.6 131.4)">6</text>
<text x="164.8" y="131.4" transform="rotate(-90 164.8 131.4)">8</text>
<text x="232.2" y="130.5">B</text>
<text x="49.9" y="135">1</text>
<text x="49.9" y="137.2">2</text>
<text x="63.9" y="135">8PIN_T10/</text>
<text x="63.9" y="137.2">7PIN_N9/</text>
<text x="167" y="132.2" transform="rotate(-90 167 132.2)">10</text>
<text x="169.2" y="132.2" transform="rotate(-90 169.2 132.2)">12</text>
<text x="171.4" y="132.2" transform="rotate(-90 171.4 132.2)">14</text>
<text x="173.7" y="132.2" transform="rotate(-90 173.7 132.2)">16</text>
<text x="175.9" y="132.2" transform="rotate(-90 175.9 132.2)">18</text>
<text x="178.1" y="132.2" transform="rotate(-90 178.1 132.2)">20</text>
<text x="180.3" y="132.2" transform="rotate(-90 180.3 132.2)">22</text>
<text x="182.5" y="132.2" transform="rotate(-90 182.5 132.2)">24</text>
<text x="184.7" y="132.2" transform="rotate(-90 184.7 132.2)">26</text>
<text x="186.9" y="132.2" transform="rotate(-90 186.9 132.2)">28</text>
<text x="189.1" y="132.2" transform="rotate(-90 189.1 132.2)">30</text>
<text x="191.3" y="132.2" transform="rotate(-90 191.3 132.2)">32</text>
<text x="193.5" y="132.2" transform="rotate(-90 193.5 132.2)">34</text>
<text x="195.7" y="132.2" transform="rotate(-90 195.7 132.2)">36</text>
<text x="197.9" y="132.2" transform="rotate(-90 197.9 132.2)">38</text>
<text x="200.2" y="132.2" transform="rotate(-90 200.2 132.2)">40</text>
<text x="49.9" y="139.4">3</text>
<text x="49.9" y="141.6">4</text>
<text x="63.9" y="139.4">6PIN_P9/</text>
<text x="63.9" y="141.6">5PIN_P8/</text>
<text x="102.8" y="139.4">1</text>
<text x="102.8" y="141.6">2</text>
<text x="102.8" y="143.8">3</text>
<text x="116.8" y="139.4">8PIN_R8/</text>
<text x="116.8" y="141.6">7PIN_R9/</text>
<text x="116.8" y="143.8">6PIN_K9/</text>
<text x="158.2" y="138.7" transform="rotate(-90 158.2 138.7)">1</text>
<text x="160.4" y="138.7" transform="rotate(-90 160.4 138.7)">3</text>
<text x="162.6" y="138.7" transform="rotate(-90 162.6 138.7)">5</text>
<text x="164.8" y="138.7" transform="rotate(-90 164.8 138.7)">7</text>
<text x="167" y="138.7" transform="rotate(-90 167 138.7)">9</text>
<text x="169.2" y="138.7" transform="rotate(-90 169.2 138.7)">11</text>
<text x="171.4" y="138.7" transform="rotate(-90 171.4 138.7)">13</text>
<text x="173.7" y="138.7" transform="rotate(-90 173.7 138.7)">15</text>
<text x="175.9" y="138.7" transform="rotate(-90 175.9 138.7)">17</text>
<text x="178.1" y="138.7" transform="rotate(-90 178.1 138.7)">19</text>
<text x="180.3" y="138.7" transform="rotate(-90 180.3 138.7)">21</text>
<text x="182.5" y="138.7" transform="rotate(-90 182.5 138.7)">23</text>
<text x="184.7" y="138.7" transform="rotate(-90 184.7 138.7)">25</text>
<text x="186.9" y="138.7" transform="rotate(-90 186.9 138.7)">27</text>
<text x="189.1" y="138.7" transform="rotate(-90 189.1 138.7)">29</text>
<text x="191.3" y="138.7" transform="rotate(-90 191.3 138.7)">31</text>
<text x="193.5" y="138.7" transform="rotate(-90 193.5 138.7)">33</text>
<text x="195.7" y="138.7" transform="rotate(-90 195.7 138.7)">35</text>
<text x="197.9" y="138.7" transform="rotate(-90 197.9 138.7)">37</text>
<text x="200.2" y="138.7" transform="rotate(-90 200.2 138.7)">39</text>
<text x="102.8" y="146">4</text>
<text x="116.8" y="146">5PIN_P6/</text>
<text x="49.9" y="152.7">1</text>
<text x="49.9" y="154.9">2</text>
<text x="63.9" y="152.7">8PIN_N12/</text>
<text x="63.9" y="154.9">7PIN_R10/</text>
<text x="49.9" y="157.1">3</text>
<text x="49.9" y="159.3">4</text>
<text x="63.9" y="157.1">6PIN_N11/</text>
<text x="63.9" y="159.3">5PIN_P11/</text>
<text x="102.8" y="159.3">1</text>
<text x="102.8" y="161.5">2</text>
<text x="116.8" y="159.3">8</text>
<text x="116.8" y="161.5">7</text>
<text x="102.8" y="163.7">3</text>
<text x="102.8" y="165.9">4</text>
<text x="116.8" y="163.7">6PIN_T8/</text>
<text x="116.8" y="165.9">5PIN_T9/</text>
<text x="26.9" y="171.6">A</text>
<text x="49.9" y="170.3">1</text>
<text x="49.9" y="172.5">2</text>
<text x="63.9" y="170.3">8PIN_M10/</text>
<text x="63.9" y="172.5">7PIN_M9/</text>
<text x="154.3" y="170.3">Title</text>
<text x="232" y="171.6">A</text>
<text x="49.9" y="174.7">3</text>
<text x="49.9" y="176.9">4</text>
<text x="63.9" y="174.7">6PIN_R11/</text>
<text x="63.9" y="176.9">5PIN_T11/</text>
<text x="154.3" y="176.9">Size</text>
<text x="165.4" y="176.9">Number</text>
<text x="209.5" y="176.9">Revision</text>
<text x="154.3" y="183.5">Date:</text>
<text x="154.3" y="185.7">File:</text>
<text x="155.4" y="180.2">A</text>
<text x="164.3" y="183.5">1-Apr-2017</text>
<text x="164.3" y="185.7">E:\500G_G\2010_PCB\A-E6E10E15\E6E10E15SHC.Ddb</text>
<text x="198.5" y="183.5">Sheet</text>
<text x="198.5" y="185.7">Drawn By:</text>
<text x="204.8" y="183.5">of</text>
<text x="51.1" y="192.3">1</text>
<text x="103.5" y="192.3">2</text>
<text x="155.7" y="192.3">3</text>
<text x="207.9" y="192.3">4</text>
</g>
<g font-size="2" fill="#000080">
<text x="53.8" y="115.1">RP2</text>
<text x="106.8" y="119.5">RP6</text>
<text x="53.8" y="128.3">33R</text>
<text x="53.8" y="132.7">RP3</text>
<text x="106.8" y="132.7">33R</text>
<text x="106.8" y="137.1">RP7</text>
<text x="53.8" y="145.9">33R</text>
<text x="53.8" y="150.3">RP4</text>
<text x="106.8" y="150.3">33R</text>
<text x="106.8" y="156.9">RP8</text>
<text x="53.8" y="167.9">RP5</text>
<text x="53.8" y="163.5">33R</text>
<text x="106.8" y="170.1">33R</text>
<text x="117.8" y="172.9">D8</text>
<text x="98.8" y="174.7">R32</text>
<text x="103.2" y="174.7">240R</text>
<text x="53.8" y="181.1">33R</text>
<text x="117.8" y="181.1">LED</text>
</g>
</svg>
